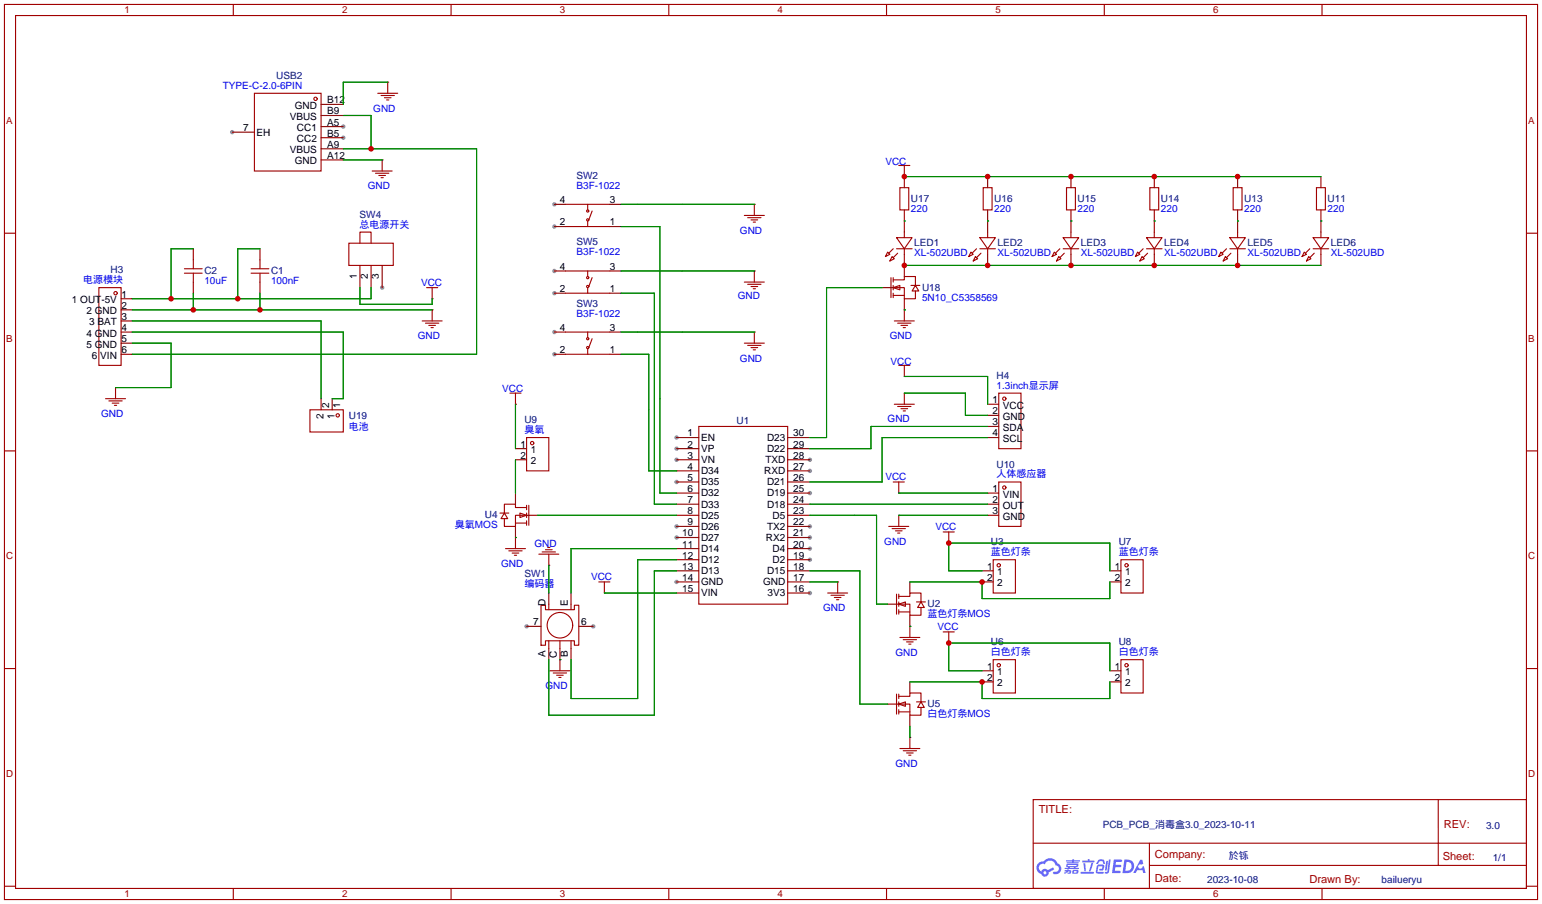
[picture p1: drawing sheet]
<svg xmlns="http://www.w3.org/2000/svg" width="353mm" height="207mm" viewBox="0 0 353 207" stroke-linecap="round" stroke-linejoin="round" font-family="sans-serif">
<g fill="#999">
<circle cx="154.7" cy="100.1" r=".51"/>
<circle cx="154.7" cy="102.6" r=".51"/>
<circle cx="154.7" cy="105.2" r=".51"/>
<circle cx="154.7" cy="110.2" r=".51"/>
<circle cx="154.7" cy="120.4" r=".51"/>
<circle cx="154.7" cy="122.9" r=".51"/>
<circle cx="154.7" cy="133.1" r=".51"/>
<circle cx="185.2" cy="135.6" r=".51"/>
<circle cx="185.2" cy="128" r=".51"/>
<circle cx="185.2" cy="125.5" r=".51"/>
<circle cx="185.2" cy="122.9" r=".51"/>
<circle cx="185.2" cy="120.4" r=".51"/>
<circle cx="185.2" cy="112.8" r=".51"/>
<circle cx="185.2" cy="107.7" r=".51"/>
<circle cx="185.2" cy="105.2" r=".51"/>
<circle cx="135.6" cy="143.3" r=".51"/>
<circle cx="120.4" cy="143.3" r=".51"/>
<circle cx="87.4" cy="65.8" r=".51"/>
<circle cx="53.1" cy="30.2" r=".51"/>
<circle cx="78.5" cy="29" r=".51"/>
<circle cx="78.5" cy="31.5" r=".51"/>
<circle cx="126.7" cy="81" r=".51"/>
<circle cx="126.7" cy="75.9" r=".51"/>
<circle cx="126.7" cy="51.8" r=".51"/>
<circle cx="126.7" cy="46.7" r=".51"/>
<circle cx="126.7" cy="67.1" r=".51"/>
<circle cx="126.7" cy="62" r=".51"/>
</g>
<g fill="none" stroke="#a10000" stroke-width=".25">
<path d="M1 1h350.5v204.7h-350.5zM3.6 3.6h345.4v199.6h-345.4zM53.3 1v2.6M103.1 1v2.6M152.9 1v2.6M202.7 1v2.6M252.5 1v2.6M302.3 1v2.6M1 53.3h2.6M349 53.3h2.5M1 103.1h2.6M349 103.1h2.5"/>
<path d="M1 152.9h2.6M349 152.9h2.5M236.2 182.9h112.8v20.3h-112.8zM236.2 192.8h112.7M262.8 197.9h86.1M262.8 192.8v10.2M328.8 182.9v15M1 202.7h2.6M53.3 203.2v2.5M103.1 203.2v2.5M152.9 203.2v2.5M202.7 203.2v2.5"/>
<path d="M252.5 203.2v2.5M302.3 203.2v2.5M349 202.7h2.5"/>
</g>
<g fill="#5487ff">
<path d="M254.7 196.6h1.6l.2 .1-.1 .4h-1.2l-.1 .7h1.1l.2 .3-.3 .2h-1.1l-.1 .9h1.2l.1 .2-.1 .3h-1.9z"/>
<path d="M260.7 196.6h.5l.2 .9-.4 .3a.49 .49 0 0 0-.7 .2 .49 .49 0 0 0 .3 .6 .49 .49 0 0 0 .6-.4l.3-.2 .4 1.7h-.5l-.2-.7h-1.2l-.3 .7h-.6z"/>
<path d="M252.9 196.9h.4l-.2 2-.3 .2-.2-.2z"/>
<path d="M253.5 196.6h.4l-.3 2.7a.57 .57 0 0 1-.4 .5 .57 .57 0 0 1-.6-.2l.6-.3z"/>
<path d="M251.1 196.7l.4-.2 .8 .1 .3 1h-.3l-.3-.6h-.6l-.4 .6h-.3z"/>
<path d="M250.9 197.9l1.2-.2a.76 .76 0 0 1 .3 .8 .76 .76 0 0 1-.5 .6h-.5l-.1-.2 .7-.2 .1-.6h-.9l-.3 1.3h1.3l.2 .2-.3 .2h-1.1l-.4-.1-.1-.4z"/>
<path d="M247.1 199.4h2.8l.2 .2-.2 .2h-2.8z"/>
<path d="M249.5 197.4h.4a2.55 2.55 0 0 1-.8 1.9l-.1-.2z"/>
<path d="M247.7 197.4h.4l.2 1.7-.2 .2-.2-.2z"/>
<path d="M247.4 196.8h1.3v-.3h.4v.3h1l.2 .3-.2 .1h-2.6z"/>
<path d="M243.4 199l1-.1-.1 .1h.5v.7l-.7 .2v-.3l.4-.1v-.2h-.3l-.8 .6-.1-.3 .5-.3h-.4z"/>
<path d="M243.7 196.7h1.4l.1-.2h.4v.2h1.2l.1 .2-1.4 .1v.2h1l.1 .2-.1 .1h-2.6v-.3h1.2v-.2h-1.3z"/>
<path d="M257.1 196.6l-.5 3.1h1a1.56 1.56 0 0 0 1.7-1.6 1.56 1.56 0 0 0-1.8-1.5zM257.6 197.1a1.05 1.05 0 0 1 1.1 1.2 1.05 1.05 0 0 1-1.4 .9z"/>
<path d="M243.8 197.7v.5l.4 .3h-.8l.1 .3 3.2-.2-.1-.1h-.7l.1-.1a.43 .43 0 0 0 .5-.3 .43 .43 0 0 0-.2-.5h-2.2zM244.2 197.9h2l-.2 .2h-1.8zM244.6 198.3h1l-.1 .2h-.9z"/>
<path d="M245.2 199.1v.7l1.3-.1v-.7zM245.6 199.3h.5v.3h-.6z"/>
<path d="M237.4 197.4a1.47 1.47 0 0 0 .6 2.5 .89 .89 0 0 0 1.1 .6 .89 .89 0 0 0 .7-1l1.2-.6-.2-.5-1.2 .6-.4-.3h-.6l-.5 .6a.9 .9 0 0 1-.5-1.2 .9 .9 0 0 1 1.3-.4 1.3 1.3 0 0 1 1.3-.9 1.3 1.3 0 0 1 1.2 1.2 .75 .75 0 0 1 .7 .9 .75 .75 0 0 1-1.1 .5l-.2 .1v.3a1.28 1.28 0 0 0 1.7-.6 1.28 1.28 0 0 0-.7-1.7 1.9 1.9 0 0 0-3.3-.5l-.6 .1zM238.6 199.6a.35 .35 0 0 1 .6 0 .35 .35 0 0 1-.6 0z"/>
</g>
<g fill="none" stroke="#a10000" stroke-width=".25">
<path d="M88.6 18.8v2.5M58.2 21.3h15.2v17.8h-15.2zM85.1 39.1h4.6M85.9 39.6h3M86.4 21.3h4.5M87.1 21.8h3.1M87.4 36.6v2.5M87.9 22.4h1.5M88.4 22.9h.5M205.5 37.8h2.5M206.8 37.8v2.6M44.2 59.4v2.1"/>
<path d="M59.4 59.4v2.1M79.8 55.6h10.1v5.1h-10.1zM82.3 55.6v-2.5h2.5v2.5M86.6 40.1h1.5M87.1 40.6h.5M129.3 51.8h10.1M129.3 46.7h10.1M134.4 46.7v1.3M134.4 50.5v1.3M135.4 48.3l-.8 2M170.2 49.3h4.6M170.9 49.8h3.1"/>
<path d="M171.7 50.3h1.5M172.2 50.8h.5M172.5 46.7v2.6M202.9 57.7l.6 .5-1.1 .5zM204 58.7l.5 .5-1 .5zM204.2 56.9l-1 1M205 54.4h3.5l-1.7 2.5zM205 56.9h3.5M205.2 57.9l-1 1M205.7 42.9h2.1v5.1h-2.1zM206.8 53.1v1.3M206.8 56.9v1.3"/>
<path d="M222 57.7l.5 .5-1 .5zM223 58.7l.5 .5-1 .5zM223.3 56.9l-1.1 1M224 54.4h3.6l-1.8 2.5zM224 56.9h3.6M224.3 57.9l-1 1M224.8 42.9h2v5.1h-2zM225.8 53.1v1.3M225.8 56.9v1.3M241 57.7l.6 .5-1.1 .5zM242.1 58.7l.5 .5-1 .5zM242.3 56.9l-1 1"/>
<path d="M243.1 54.4h3.5l-1.7 2.5zM243.1 56.9h3.5M243.3 57.9l-1 1M243.8 42.9h2.1v5.1h-2.1zM244.9 53.1v1.3M244.9 56.9v1.3M260.1 57.7l.5 .5-1 .5zM261.1 58.7l.5 .5-1 .5zM261.4 56.9l-1.1 1M262.1 54.4h3.6l-1.8 2.5zM262.1 56.9h3.6M262.4 57.9l-1 1"/>
<path d="M262.9 42.9h2v5.1h-2zM263.9 53.1v1.3M263.9 56.9v1.3M279.1 57.7l.6 .5-1.1 .5zM280.2 58.7l.5 .5-1 .5zM280.4 56.9l-1 1M281.2 54.4h3.5l-1.7 2.5zM281.2 56.9h3.5M281.4 57.9l-1 1M281.9 42.9h2.1v5.1h-2.1zM283 53.1v1.3M283 56.9v1.3"/>
<path d="M298.2 57.7l.5 .5-1 .5zM299.2 58.7l.5 .5-1 .5zM299.5 56.9l-1.1 1M300.2 54.4h3.6l-1.8 2.5zM300.2 56.9h3.6M300.5 57.9l-1 1M301 42.9h2v5.1h-2zM302 53.1v1.3M302 56.9v1.3M22.6 65.8h5.1v17.8h-5.1zM42.2 61.5h4M42.2 62.5h4"/>
<path d="M44.2 62.5v2M57.4 61.5h4.1M57.4 62.5h4.1M59.4 62.5v2M96.5 73.4h4.6M97.3 73.9h3M97.5 65.8h2.6M98 74.4h1.6M98.6 74.9h.5M98.8 65.8v2.5M98.8 70.9v2.5M129.3 75.9h10.1"/>
<path d="M129.3 67.1h10.1M129.3 62h10.1M134.4 62v1.2M134.4 65.8v1.3M134.4 75.9v1.3M134.4 79.8v1.2M135.4 77.5l-.8 2M135.4 63.5l-.8 2M170.2 78.5h4.6M170.2 64.5h4.6M170.9 79h3.1M170.9 65h3.1"/>
<path d="M171.7 79.5h1.5M171.7 65.5h1.5M172.2 66h.5M172.5 62v2.5M172.5 75.9v2.6M203.7 63.5v4.6M204.2 65.8l1.5-.5v1zM204.2 64h2.6v-.8h2.5v2.1M204.2 65.8h2.6v2.5h2.5v-1.8M204.2 67.6h2.6M204.2 63.5v1M204.2 65.3v1"/>
<path d="M204.2 67.1v1M204.5 73.4h4.5M205.2 73.9h3.1M206 74.4h1.5M206.5 74.9h.5M206.8 70.9v2.5M208.3 65.3h2M209.3 65.3l.8 1.2h-1.6zM24.1 91.2h4.6M24.9 91.7h3M25.7 92.2h1.5M26.2 92.7h.5"/>
<path d="M26.4 88.6v2.6M70.9 93.7h7.6v5.1h-7.6zM116.6 89.9h2.5M117.9 89.9v2.6M129.3 81h10.1M159.8 97.5h20.3v40.7h-20.3zM172.2 80h.5M204.5 92.5h4.5M205.2 93h3.1M205.5 83.6h2.5M206 93.5h1.5M206.5 94h.5"/>
<path d="M206.8 83.6v2.5M206.8 89.9v2.6M228.3 89.9h5.1v12.7h-5.1zM114.3 117.3h2M115.3 117.3l.8 1.3h-1.5zM117.9 119.6h2.5M118.9 117.3l1.5 .6-1.5 .5zM120.4 100.1h5.1v7.6h-5.1zM120.4 116.1h-2.5v-.8h-2.6v2M120.4 117.9h-2.5v2.5h-2.6v-1.8M120.4 115.6v1M120.4 117.3v1.1"/>
<path d="M120.4 119.1v1M120.9 115.6v4.5M204.2 110.2h2.6M205.5 110.2v2.6M205.5 117.9v2.5M228.3 110.2h5.1v10.2h-5.1zM115.6 125.5h4.5M116.3 126h3.1M117.1 126.5h1.5M117.6 127h.5M117.9 122.9v2.6M123.2 126.7h4.6"/>
<path d="M123.7 138.4h1v1h6.6v-1h1v9.2h-1v-1h-6.6v1h-1zM124 126.2h3M124.7 125.7h1.5M125.2 125.2h.5M125.5 126.7v2.6M125.5 138.2v1.2M130.6 138.2v1.2M136.9 133.1h2.5M138.2 133.1v2.5M189.2 135.6h4.6M190 136.1h3M190.8 136.7h1.5"/>
<path d="M191.3 137.2h.5M191.5 133.1v2.5M203.2 120.4h4.6M204 120.9h3M204.7 121.4h1.5M205 135.9v4.6M205.2 121.9h.5M205.5 138.2l1.5-.5v1zM205.5 136.4h2.5v-.8h2.6v2.1M205.5 138.2h2.5v2.5h2.6v-1.8M205.5 135.9v1M205.5 137.7v1"/>
<path d="M205.5 139.4v1.1M205.5 140h2.5M209.5 137.7h2.1M210.6 137.7l.7 1.2h-1.5zM215.6 121.7h2.6M216.9 121.7v2.5M227.1 128h5.1v7.6h-5.1zM256.3 128h5.1v7.6h-5.1zM125.5 146.6v1.7M125.7 153.4h4.6M126.5 153.9h3M127.3 154.4h1.5"/>
<path d="M127.8 154.9h.5M128 146.6v1.7M128 150.9v2.5M130.6 146.6v1.7M205 158.8v4.5M205.5 159.3h2.5v-.8h2.6v2M205.5 158.8v1M205.7 145.8h4.6M206.5 146.3h3M207.3 146.8h1.5M207.8 147.3h.5M208 143.3v2.5"/>
<path d="M215.6 144.5h2.6M216.9 144.5v2.6M227.1 150.9h5.1v7.6h-5.1zM256.3 150.9h5.1v7.6h-5.1zM205.5 161l1.5-.5v1zM205.5 161h2.5v2.6h2.6v-1.8M205.5 160.5v1M205.5 162.3v1M205.5 162.8h2.5M205.7 171.2h4.6M206.5 171.7h3M207.3 172.2h1.5"/>
<path d="M207.8 172.7h.5M208 168.7v2.5M209.5 160.5h2.1M210.6 160.5l.7 1.3h-1.5z"/>
<circle cx="72.1" cy="22.6" r=".38"/>
<circle cx="134.4" cy="48.3" r=".25"/>
<circle cx="134.4" cy="50.3" r=".25"/>
<circle cx="26.4" cy="67.1" r=".38"/>
<circle cx="134.4" cy="77.5" r=".25"/>
<circle cx="134.4" cy="65.5" r=".25"/>
<circle cx="134.4" cy="63.5" r=".25"/>
<circle cx="134.4" cy="79.5" r=".25"/>
<circle cx="77.2" cy="95" r=".38"/>
<circle cx="229.6" cy="91.2" r=".38"/>
<circle cx="121.7" cy="101.3" r=".38"/>
<circle cx="229.6" cy="111.5" r=".38"/>
<circle cx="228.3" cy="129.3" r=".38"/>
<circle cx="257.6" cy="129.3" r=".38"/>
<circle cx="128" cy="143" r="2.92"/>
<circle cx="228.3" cy="152.1" r=".38"/>
<circle cx="257.6" cy="152.1" r=".38"/>
</g>
<g fill="none" stroke="#870000" stroke-width=".25">
<path d="M88.6 18.8h.1M53.1 30.2h5.1M73.4 36.6h5.1M73.4 34h5.1M73.4 29h5.1M73.4 31.5h5.1M73.4 26.4h5.1M73.4 23.9h5.1M87.4 36.6h.1M44.2 56.9v2.5M59.4 56.9v2.5M126.7 51.8h2.6"/>
<path d="M126.7 46.7h2.6M139.4 51.8h2.6M139.4 46.7h2.6M172.5 46.7h.1M206.8 40.4h.1M206.8 40.4v2.5M206.8 48v5.1M206.8 58.2v5M225.8 40.4v2.5M225.8 48v5.1M225.8 58.2v2.5M244.9 40.4v2.5"/>
<path d="M244.9 48v5.1M244.9 58.2v2.5M263.9 40.4v2.5M263.9 48v5.1M263.9 58.2v2.5M283 40.4v2.5M283 48v5.1M283 58.2v2.5M302 40.4v2.5M302 48v5.1M302 58.2v2.5M27.7 68.3h2.5"/>
<path d="M27.7 70.9h2.5M27.7 73.4h2.5M27.7 75.9h2.5M27.7 78.5h2.5M44.2 64.5v2.6M59.4 64.5v2.6M82.3 60.7v5.1M84.8 60.7v5.1M87.4 60.7v5.1M98.8 68.3h.1M98.8 70.9h.1M126.7 75.9h2.6"/>
<path d="M126.7 67.1h2.6M126.7 62h2.6M139.4 75.9h2.6M139.4 67.1h2.6M139.4 62h2.6M172.5 75.9h.1M172.5 62h.1M201.7 65.8h2.5M206.8 70.9h.1M206.8 68.3v2.6M26.4 88.6h.1M27.7 81h2.5"/>
<path d="M73.4 91.2v2.5M75.9 91.2v2.5M117.9 92.5h.1M126.7 81h2.6M139.4 81h2.6M206.8 89.9h.1M206.8 86.1h.1M225.8 92.5h2.5M225.8 95h2.5M225.8 97.5h2.5M117.9 102.6h2.5M117.9 105.2h2.5"/>
<path d="M117.9 112.8v2.5M120.4 117.9h2.5M154.7 100.1h5.1M154.7 102.6h5.1M154.7 105.2h5.1M154.7 107.7h5.1M154.7 110.2h5.1M154.7 112.8h5.1M154.7 115.3h5.1M154.7 117.9h5.1M180.1 100.1h5.1M180.1 102.6h5.1"/>
<path d="M180.1 105.2h5.1M180.1 107.7h5.1M180.1 110.2h5.1M180.1 112.8h5.1M180.1 115.3h5.1M180.1 117.9h5.1M205.5 117.9h.1M205.5 112.8h.1M225.8 100.1h2.5M225.8 112.8h2.5M225.8 115.3h2.5M225.8 117.9h2.5"/>
<path d="M117.9 122.9h.1M117.9 120.4v2.5M125.5 129.3h.1M125.5 135.6v2.6M130.6 135.6v2.6M138.2 135.6h.1M154.7 120.4h5.1M154.7 122.9h5.1M154.7 125.5h5.1M154.7 128h5.1M154.7 130.6h5.1M154.7 133.1h5.1"/>
<path d="M154.7 135.6h5.1M180.1 120.4h5.1M180.1 122.9h5.1M180.1 125.5h5.1M180.1 128h5.1M180.1 130.6h5.1M180.1 133.1h5.1M180.1 135.6h5.1M191.5 133.1h.1M202.9 138.2h2.6M208 133.1v2.5M216.9 124.2h.1"/>
<path d="M224.5 130.6h2.6M224.5 133.1h2.6M253.7 130.6h2.6M253.7 133.1h2.6M120.4 143.3h3.3M125.5 148.3v2.6M128 150.9h.1M128 148.3v2.6M130.6 148.3v2.6M132.3 143.3h3.3M208 143.3h.1M208 140.7v2.6"/>
<path d="M208 156v2.5M216.9 147.1h.1M224.5 153.4h2.6M224.5 156h2.6M253.7 153.4h2.6M253.7 156h2.6M202.9 161h2.6M208 168.7h.1M208 163.6v2.5"/>
</g>
<g fill="none" stroke="#008700" stroke-width=".25">
<path d="M88.6 18.8h-10.1v5.1M78.5 34h30.5v47h-78.8M78.5 26.4h6.3v7.6M78.5 36.6h8.9M44.2 56.9h-5.1v11.4M59.4 56.9h-5v11.4M142 51.8h8.9v61h3.8M142 46.7h30.5M206.8 50.5h.1M206.8 40.4h95.2M225.8 50.5h.1M244.9 50.5h.1"/>
<path d="M263.9 50.5h.1M283 50.5h.1M302 50.5h.1M30.2 70.9h68.6M30.2 78.5h8.9v10.1h-12.7M30.2 73.4h43.2v17.8M30.2 75.9h48.3v15.3h-2.6M44.2 67.1v3.8M59.4 67.1v3.8M82.3 65.8v3.8h16.5v-1.3M84.8 65.8v2.5h-54.6M142 67.1h7.6v48.2h5.1"/>
<path d="M142 75.9h30.5M142 62h30.5M201.7 65.8h-12.7v34.3h-3.8M206.8 70.9h.1M206.8 60.7h95.2M117.9 92.5v10.1M142 81h6.3v26.7h6.4M206.8 86.1h19v6.4M206.8 89.9h13.9v5.1h5.1M225.8 97.5h-26.7v5.1h-13.9M117.9 105.2v7.6M122.9 117.9h31.8"/>
<path d="M185.2 117.9h15.2v20.3h2.5M185.2 115.3h40.6M205.5 112.8h20.3M205.5 117.9h20.3M225.8 100.1h-24.1v10.1h-16.5M117.9 122.9h.1M125.5 129.3v6.3M138.2 135.6h16.5M154.7 130.6h-5.1v33h-24.1v-12.7M154.7 128h-8.9v31.8h-15.2v-8.9M154.7 125.5h-24.1v10.1M185.2 133.1h6.3"/>
<path d="M185.2 130.6h11.4v30.4h6.3M208 133.1h16.5v3.8h29.2v-3.8M224.5 130.6h-7.6v-6.4h36.8v6.4M128 150.9h.1M208 143.3h.1M208 156h16.5v3.8h29.2v-3.8M224.5 153.4h-7.6v-6.3h36.8v6.3M208 166.1v2.6"/>
</g>
<g fill="#c00">
<circle cx="224.5" cy="133.1" r=".63"/>
<circle cx="216.9" cy="124.2" r=".63"/>
<circle cx="224.5" cy="156" r=".63"/>
<circle cx="216.9" cy="147.1" r=".63"/>
<circle cx="84.8" cy="34" r=".63"/>
<circle cx="59.4" cy="70.9" r=".63"/>
<circle cx="44.2" cy="70.9" r=".63"/>
<circle cx="54.4" cy="68.3" r=".63"/>
<circle cx="39.1" cy="68.3" r=".63"/>
<circle cx="283" cy="40.4" r=".63"/>
<circle cx="263.9" cy="40.4" r=".63"/>
<circle cx="244.9" cy="40.4" r=".63"/>
<circle cx="225.8" cy="40.4" r=".63"/>
<circle cx="206.8" cy="40.4" r=".63"/>
<circle cx="283" cy="60.7" r=".63"/>
<circle cx="263.9" cy="60.7" r=".63"/>
<circle cx="244.9" cy="60.7" r=".63"/>
<circle cx="225.8" cy="60.7" r=".63"/>
<circle cx="206.8" cy="60.7" r=".63"/>
</g>
<g font-size="2.5" fill="#a00000">
<text x="237.5" y="186">TITLE:</text>
<text x="330.1" y="189.4">REV:</text>
<text x="264.1" y="196.3">Company:</text>
<text x="329.9" y="196.7">Sheet:</text>
<text x="264.1" y="201.8">Date:</text>
<text x="299.4" y="201.9">Drawn By:</text>
</g>
<g font-size="2.3" fill="#00f">
<text x="50.9" y="20.3">TYPE-C-2.0-6PIN</text>
<text x="85.3" y="25.5">GND</text>
<text x="202.4" y="37.7">VCC</text>
<text x="84.1" y="43.3">GND</text>
<text x="131.8" y="43.2">B3F-1022</text>
<text x="82.2" y="52.2">总电源开关</text>
<text x="169.2" y="53.5">GND</text>
<text x="208.3" y="48.4">220</text>
<text x="227.3" y="48.4">220</text>
<text x="246.4" y="48.4">220</text>
<text x="265.4" y="48.4">220</text>
<text x="284.5" y="48.4">220</text>
<text x="303.5" y="48.4">220</text>
<text x="131.8" y="58.4">B3F-1022</text>
<text x="209" y="58.6">XL-502UBD</text>
<text x="228.1" y="58.6">XL-502UBD</text>
<text x="247.1" y="58.6">XL-502UBD</text>
<text x="266.2" y="58.6">XL-502UBD</text>
<text x="285.2" y="58.6">XL-502UBD</text>
<text x="304.3" y="58.6">XL-502UBD</text>
<text x="19" y="64.8">电源模块</text>
<text x="46.7" y="64.9">10uF</text>
<text x="62" y="64.9">100nF</text>
<text x="96.3" y="65.4">VCC</text>
<text x="168.7" y="68.5">GND</text>
<text x="210.8" y="68.7">5N10_C5358569</text>
<text x="95.5" y="77.6">GND</text>
<text x="131.8" y="72.4">B3F-1022</text>
<text x="203.5" y="77.6">GND</text>
<text x="169.2" y="82.7">GND</text>
<text x="203.6" y="83.4">VCC</text>
<text x="114.8" y="89.6">VCC</text>
<text x="227.8" y="88.9">1.3inch显示屏</text>
<text x="23.1" y="95.4">GND</text>
<text x="79.8" y="98.3">电池</text>
<text x="119.9" y="99">臭氧</text>
<text x="202.9" y="96.4">GND</text>
<text x="202.4" y="109.9">VCC</text>
<text x="227.8" y="109.2">人体感应器</text>
<text x="104" y="120.8">臭氧MOS</text>
<text x="122.2" y="125.1">GND</text>
<text x="202.2" y="124.6">GND</text>
<text x="213.9" y="121.3">VCC</text>
<text x="114.6" y="129.7">GND</text>
<text x="226.6" y="127">蓝色灯条</text>
<text x="255.8" y="127">蓝色灯条</text>
<text x="119.9" y="134.2">编码器</text>
<text x="135.1" y="132.7">VCC</text>
<text x="188.2" y="139.8">GND</text>
<text x="212.1" y="141.1">蓝色灯条MOS</text>
<text x="214.4" y="144">VCC</text>
<text x="226.6" y="149.8">白色灯条</text>
<text x="255.8" y="149.8">白色灯条</text>
<text x="204.7" y="150">GND</text>
<text x="124.7" y="157.6">GND</text>
<text x="212.1" y="164">白色灯条MOS</text>
<text x="204.7" y="175.4">GND</text>
</g>
<g font-size="2.3" fill="#000080">
<text x="63.1" y="18.1">USB2</text>
<text x="131.8" y="40.9">SW2</text>
<text x="208.3" y="46.1">U17</text>
<text x="227.3" y="46.1">U16</text>
<text x="246.4" y="46.1">U15</text>
<text x="265.4" y="46.1">U14</text>
<text x="284.5" y="46.1">U13</text>
<text x="303.5" y="46.1">U11</text>
<text x="82.2" y="49.9">SW4</text>
<text x="131.8" y="56.1">SW5</text>
<text x="209" y="56.3">LED1</text>
<text x="228.1" y="56.3">LED2</text>
<text x="247.1" y="56.3">LED3</text>
<text x="266.2" y="56.3">LED4</text>
<text x="285.2" y="56.3">LED5</text>
<text x="304.3" y="56.3">LED6</text>
<text x="25.3" y="62.5">H3</text>
<text x="46.7" y="62.7">C2</text>
<text x="62" y="62.7">C1</text>
<text x="131.8" y="70.1">SW3</text>
<text x="210.8" y="66.5">U18</text>
<text x="227.8" y="86.6">H4</text>
<text x="79.8" y="95.8">U19</text>
<text x="119.9" y="96.8">U9</text>
<text x="168.4" y="96.9">U1</text>
<text x="227.8" y="106.9">U10</text>
<text x="110.9" y="118.5">U4</text>
<text x="226.6" y="124.7">U3</text>
<text x="255.8" y="124.7">U7</text>
<text x="119.9" y="132">SW1</text>
<text x="212.1" y="138.8">U2</text>
<text x="226.6" y="147.6">U6</text>
<text x="255.8" y="147.6">U8</text>
<text x="212.1" y="161.7">U5</text>
<text x="252.1" y="189.4">PCB_PCB_消毒盒3.0_2023-10-11</text>
<text x="339.8" y="189.5">3.0</text>
<text x="281" y="196.4">於铄</text>
<text x="341.3" y="196.9">1/1</text>
<text x="276" y="202">2023-10-08</text>
<text x="315.9" y="202">bailueryu</text>
</g>
<g font-size="2.3">
<text x="74.8" y="23.6">B12</text>
<text x="55.6" y="30">7</text>
<text x="66.2" y="27.4">VBUS</text>
<text x="67.4" y="24.9">GND</text>
<text x="67.9" y="30">CC1</text>
<text x="74.8" y="28.7">A5</text>
<text x="74.8" y="26.2">B9</text>
<text x="58.7" y="31">EH</text>
<text x="66.2" y="35.1">VBUS</text>
<text x="67.9" y="32.5">CC2</text>
<text x="74.8" y="33.8">A9</text>
<text x="74.8" y="31.2">B5</text>
<text x="67.4" y="37.6">GND</text>
<text x="74.8" y="36.3">A12</text>
<text x="128" y="46.5">4</text>
<text x="139.4" y="46.5">3</text>
<text x="128" y="51.6">2</text>
<text x="139.4" y="51.6">1</text>
<text x="81.6" y="63.7" transform="rotate(-90 81.6 63.7)">1</text>
<text x="84.1" y="63.7" transform="rotate(-90 84.1 63.7)">2</text>
<text x="86.6" y="63.7" transform="rotate(-90 86.6 63.7)">3</text>
<text x="128" y="61.7">4</text>
<text x="139.4" y="61.7">3</text>
<text x="16.5" y="69.3">1 OUT-5V</text>
<text x="19.8" y="71.9">2 GND</text>
<text x="27.8" y="68.1">1</text>
<text x="27.8" y="70.6">2</text>
<text x="128" y="66.8">2</text>
<text x="139.4" y="66.8">1</text>
<text x="19.8" y="77">4 GND</text>
<text x="20.4" y="74.4">3 BAT</text>
<text x="27.8" y="73.2">3</text>
<text x="27.8" y="75.7">4</text>
<text x="128" y="75.7">4</text>
<text x="139.4" y="75.7">3</text>
<text x="19.8" y="79.5">5 GND</text>
<text x="21" y="82">6 VIN</text>
<text x="27.8" y="78.2">5</text>
<text x="27.8" y="80.8">6</text>
<text x="128" y="80.8">2</text>
<text x="139.4" y="80.8">1</text>
<text x="74" y="95.9" transform="rotate(-90 74 95.9)">2</text>
<text x="75.2" y="93.3" transform="rotate(-90 75.2 93.3)">2</text>
<text x="76.5" y="95.9" transform="rotate(-90 76.5 95.9)">1</text>
<text x="77.8" y="93.3" transform="rotate(-90 77.8 93.3)">1</text>
<text x="226.9" y="92.2">1</text>
<text x="226.9" y="94.7">2</text>
<text x="229.3" y="93.5">VCC</text>
<text x="157.2" y="99.8">1</text>
<text x="160.3" y="100.8">EN</text>
<text x="175.4" y="100.8">D23</text>
<text x="181.4" y="99.8">30</text>
<text x="226.9" y="97.3">3</text>
<text x="226.9" y="99.8">4</text>
<text x="229.3" y="96">GND</text>
<text x="229.3" y="98.6">SDA</text>
<text x="229.3" y="101.1">SCL</text>
<text x="119" y="102.4">1</text>
<text x="119" y="104.9">2</text>
<text x="121.3" y="103.6">1</text>
<text x="121.3" y="106.2">2</text>
<text x="157.2" y="102.4">2</text>
<text x="157.2" y="104.9">3</text>
<text x="157.2" y="107.4">4</text>
<text x="160.3" y="103.4">VP</text>
<text x="160.3" y="105.9">VN</text>
<text x="175" y="105.9">TXD</text>
<text x="175.4" y="103.4">D22</text>
<text x="181.4" y="107.4">27</text>
<text x="181.4" y="104.9">28</text>
<text x="181.4" y="102.4">29</text>
<text x="157.2" y="110">5</text>
<text x="157.2" y="112.5">6</text>
<text x="160.3" y="108.5">D34</text>
<text x="160.3" y="111">D35</text>
<text x="160.3" y="113.5">D32</text>
<text x="174.7" y="108.5">RXD</text>
<text x="175.4" y="113.5">D19</text>
<text x="175.4" y="111">D21</text>
<text x="181.4" y="112.5">25</text>
<text x="181.4" y="110">26</text>
<text x="226.9" y="112.5">1</text>
<text x="229.3" y="113.8">VIN</text>
<text x="157.2" y="115.1">7</text>
<text x="157.2" y="117.6">8</text>
<text x="160.3" y="116.1">D33</text>
<text x="160.3" y="118.6">D25</text>
<text x="175.4" y="116.1">D18</text>
<text x="176.7" y="118.6">D5</text>
<text x="181.4" y="117.6">23</text>
<text x="181.4" y="115.1">24</text>
<text x="226.9" y="115.1">2</text>
<text x="226.9" y="117.6">3</text>
<text x="229.3" y="116.3">OUT</text>
<text x="229.3" y="118.9">GND</text>
<text x="156" y="122.7">10</text>
<text x="156" y="125.2">11</text>
<text x="157.2" y="120.1">9</text>
<text x="160.3" y="121.2">D26</text>
<text x="160.3" y="123.7">D27</text>
<text x="175.1" y="123.7">RX2</text>
<text x="175.4" y="121.2">TX2</text>
<text x="181.4" y="125.2">20</text>
<text x="181.4" y="122.7">21</text>
<text x="181.4" y="120.1">22</text>
<text x="156" y="127.8">12</text>
<text x="156" y="130.3">13</text>
<text x="160.3" y="126.2">D14</text>
<text x="160.3" y="128.8">D12</text>
<text x="160.3" y="131.3">D13</text>
<text x="175.4" y="131.3">D15</text>
<text x="176.7" y="128.8">D2</text>
<text x="176.7" y="126.2">D4</text>
<text x="181.4" y="130.3">18</text>
<text x="181.4" y="127.8">19</text>
<text x="225.7" y="130.3">1</text>
<text x="228" y="131.6">1</text>
<text x="254.9" y="130.3">1</text>
<text x="257.2" y="131.6">1</text>
<text x="156" y="132.8">14</text>
<text x="156" y="135.4">15</text>
<text x="160.3" y="133.9">GND</text>
<text x="160.3" y="136.4">VIN</text>
<text x="174.5" y="133.9">GND</text>
<text x="175.5" y="136.4">3V3</text>
<text x="181.4" y="135.4">16</text>
<text x="181.4" y="132.8">17</text>
<text x="225.7" y="132.8">2</text>
<text x="228" y="134.1">2</text>
<text x="254.9" y="132.8">2</text>
<text x="257.2" y="134.1">2</text>
<text x="121.9" y="143">7</text>
<text x="124.7" y="138.7" transform="rotate(-90 124.7 138.7)">D</text>
<text x="129.8" y="138.7" transform="rotate(-90 129.8 138.7)">E</text>
<text x="132.8" y="143">6</text>
<text x="124.7" y="150.3" transform="rotate(-90 124.7 150.3)">A</text>
<text x="127.3" y="150.5" transform="rotate(-90 127.3 150.5)">C</text>
<text x="129.8" y="150.3" transform="rotate(-90 129.8 150.3)">B</text>
<text x="225.7" y="153.2">1</text>
<text x="225.7" y="155.7">2</text>
<text x="228" y="154.4">1</text>
<text x="254.9" y="153.2">1</text>
<text x="254.9" y="155.7">2</text>
<text x="257.2" y="154.4">1</text>
<text x="228" y="157">2</text>
<text x="257.2" y="157">2</text>
</g>
<g font-size="2.2" fill="#a00000">
<text x="28.4" y="3.1">1</text>
<text x="78.2" y="3.1">2</text>
<text x="128" y="3.1">3</text>
<text x="177.8" y="3.1">4</text>
<text x="227.6" y="3.1">5</text>
<text x="277.4" y="3.1">6</text>
<text x="1.4" y="28.3">A</text>
<text x="349.4" y="28.3">A</text>
<text x="1.4" y="78.1">B</text>
<text x="349.4" y="78.1">B</text>
<text x="1.4" y="127.9">C</text>
<text x="349.4" y="127.9">C</text>
<text x="1.4" y="177.7">D</text>
<text x="349.4" y="177.7">D</text>
<text x="28.4" y="205.2">1</text>
<text x="78.2" y="205.2">2</text>
<text x="128" y="205.2">3</text>
<text x="177.8" y="205.2">4</text>
<text x="227.6" y="205.2">5</text>
<text x="277.4" y="205.2">6</text>
</g>
</svg>
